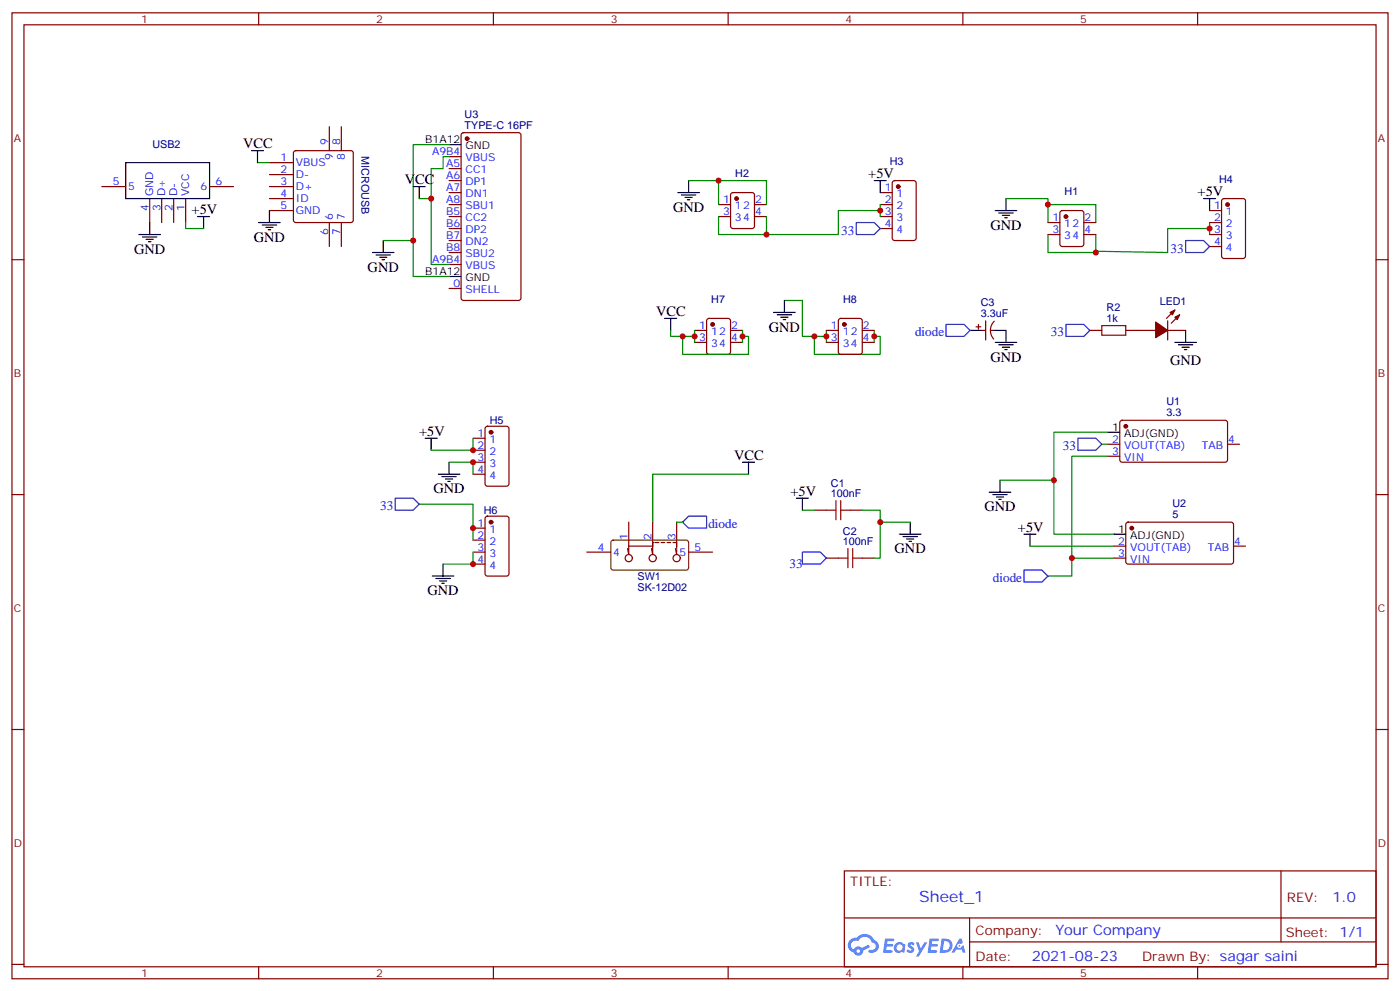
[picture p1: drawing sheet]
<svg xmlns="http://www.w3.org/2000/svg" width="412mm" height="292mm" viewBox="0 0 412 292" stroke-linecap="round" stroke-linejoin="round" font-family="sans-serif">
<g fill="none" stroke="#870000" stroke-width=".35">
<path d="M3.5 3.8h405.4v284.3h-405.4zM7.1 7.3h398.2v277.3h-398.2zM76.2 3.8v3.5M145.3 3.8v3.5M214.5 3.8v3.5M283.6 3.8v3.5M352.8 3.8v3.5M3.5 76.4h3.6M405.3 76.4h3.6M3.5 145.6h3.6M405.3 145.6h3.6M3.5 214.7h3.6"/>
<path d="M405.3 214.7h3.6M248.7 256.4h156.6v28.2h-156.6zM377.3 256.4v20.9M248.7 270.2h156.5M285.6 277.3h119.6M285.6 270.2v14.1M3.5 283.9h3.6M76.2 284.6v3.5M145.3 284.6v3.5M214.5 284.6v3.5M283.6 284.6v3.5M352.8 284.6v3.5"/>
<path d="M405.3 283.9h3.6"/>
</g>
<g fill="#5487ff">
<path d="M267.7 277.5a1.22 1.22 0 0 1 1.7 .3l-.4 .6a.47 .47 0 0 0-.3-.4 .47 .47 0 0 0-.5 .2l.1 .2a1.14 1.14 0 0 1 .8 1.7 1.14 1.14 0 0 1-1.9 0l-.2-.2 .5-.5 .7 .4a.29 .29 0 0 0 .3-.2 .29 .29 0 0 0-.2-.4 1.04 1.04 0 0 1-.6-1.7z"/>
<path d="M260.7 276.3h2.4l.3 .2-.2 .5h-1.8l-.1 .9h1.5l.3 .4-.3 .3h-1.6l-.2 1.1 1.7 .1 .2 .3-.2 .3h-2.6z"/>
<path d="M273.8 276.3h2.4l.3 .2-.1 .5h-1.8l-.2 .9h1.6l.3 .4-.4 .3h-1.6l-.1 1.1 1.7 .1 .2 .3-.2 .3h-2.6z"/>
<path d="M282.6 276.3h.7l.3 1.2-.6 .4a.69 .69 0 0 0-1 .2 .69 .69 0 0 0 .4 1 .69 .69 0 0 0 .9-.6l.5-.3 .6 2.2h-.8l-.2-.8h-1.8l-.5 .8h-.8z"/>
<path d="M269.8 277.4h.8l.6 1.8 1.1-1.8h.9l-2.6 4.2h-.8l.9-1.6z"/>
<path d="M277.4 276.3l-.6 4.1h1.3a2.11 2.11 0 0 0 2.5-2.1 2.11 2.11 0 0 0-2.5-2zM278.1 277a1.39 1.39 0 0 1 1.7 1.4 1.39 1.39 0 0 1-1.8 1.3h-.3z"/>
<path d="M263.7 277.9a1.54 1.54 0 0 0-.1 2.2 1.54 1.54 0 0 0 2.2 .1l.6 .2 .3-2.3-.2-.2h-.4a1.49 1.49 0 0 0-2.4 0zM264 278.9a.94 .94 0 0 1 1.8 0 .94 .94 0 0 1-1.8 0z"/>
<path d="M250.4 276.7a2.18 2.18 0 0 0 1.1 3.7 1.44 1.44 0 0 0 1.6 .9 1.44 1.44 0 0 0 1.2-1.5l2-1-.5-.7-1.9 .9a1.47 1.47 0 0 0-2.4 .5 1.39 1.39 0 0 1-.7-2 1.39 1.39 0 0 1 2-.4 2.12 2.12 0 0 1 2.2-1.3 2.12 2.12 0 0 1 1.9 1.7 1.14 1.14 0 0 1 1.1 1.4 1.14 1.14 0 0 1-1.7 .7 .43 .43 0 0 0-.5 .4 .43 .43 0 0 0 .4 .5 1.98 1.98 0 0 0 2.5-1.3 1.98 1.98 0 0 0-1.2-2.5 3.1 3.1 0 0 0-5.3-.7l-.9 .1zM252.3 280a.55 .55 0 0 1 1.1 0 .55 .55 0 0 1-1.1 0z"/>
<circle cx="282.6" cy="278.4" r=".26"/>
</g>
<g fill="none" stroke="#870000" stroke-width=".35">
<path d="M97 37.3v7M100.5 37.3v7M136.1 39.3l.4-.2h16.3l.6 .4 .1 48.2-.5 .7h-16.5l-.6-.4-.1-48.2zM30 54.9h7M44.1 58.5v7M47.6 58.5v7M51.2 58.5v7M54.7 58.5v7M61.7 54.9h7.1M79.4 47.9h7M79.4 51.4h7M79.4 54.9h7"/>
<path d="M79.4 58.5h7M86.7 44.6l.4-.3h16.3l.5 .3 .2 .4v19.8l-.3 .5-.4 .2h-16.3l-.5-.2-.2-.5v-19.8zM132.3 46.1h3.5M132.3 49.6h3.5M132.3 53.2h3.5M132.3 56.7h3.5M215.4 56.9l.5-.2h5.6l.7 .4v9.5l-.4 .6-5.9 .1-.7-.5v-9.4zM259.3 56.7h3.5M263.1 53.4l.4-.2h5.7l.6 .4 .1 16.5-.5 .6-5.9 .1-.6-.5-.1-16.4zM360.1 58.7l.4-.2h5.7l.6 .4 .1 16.5-.5 .6-5.9 .1-.6-.5-.1-16.4zM79.4 62h7M97 65.5v7.1"/>
<path d="M100.5 65.5v7.1M132.3 60.2h3.5M132.3 63.7h3.5M132.3 67.3h3.5M132.3 70.8h3.5M132.3 74.3h3.5M132.3 77.9h3.5M211.7 60.2h3.5M211.7 63.7h3.5M222.2 60.2h3.6M222.2 63.7h3.6M259.3 60.2h3.5"/>
<path d="M259.3 63.7h3.5M259.3 67.3h3.5M308.7 65.5h3.5M308.7 69h3.5M312.4 62.2l.5-.2h5.7l.6 .4 .1 9.5-.5 .6-5.9 .1-.6-.5-.1-9.4zM319.3 65.5h3.5M319.3 69h3.5M356.3 62h3.5M356.3 65.5h3.5M356.3 69h3.5M356.3 72.6h3.5M132.3 84.9h3.5"/>
<path d="M204.6 97.3h3.5M208.4 93.9l.4-.2h5.7l.6 .5 .1 9.4-.5 .7h-5.9l-.6-.4-.1-9.5zM215.2 97.3h3.5M243.4 97.3h3.5M247.2 93.9l.4-.2h5.7l.6 .5 .1 9.4-.5 .7h-5.9l-.6-.4-.1-9.5zM254 97.3h3.5M287.5 96.2h1.4M288.2 95.5v1.4M289.3 97.3h1M290.3 94.4v5.7M291.7 97.3h1.1M292.9 94.6a3.8 3.8 0 0 0-.2 5.2"/>
<path d="M321 97.3h3.6M331.6 97.3h8.8M344 97.3h5.2M344 94.4v5.7M346.1 91.3l-2.5 2.4M347.5 92.7l-2.5 2.4M204.6 100.8h3.5M215.2 100.8h3.5M243.4 100.8h3.5M254 100.8h3.5M139.3 129h3.6M139.3 132.5h3.6"/>
<path d="M139.3 136.1h3.6M139.3 139.6h3.6M143.1 125.7l.5-.2h5.6l.7 .4v16.5l-.4 .7h-5.9l-.7-.4v-16.5zM326.3 130.8h3.5M326.3 134.3h3.5M330.1 123.9l.5-.2 30.6 .1 .4 .6-.1 11.2-.6 .5-30.6-.1-.5-.6v-11zM361.6 130.8h3.5M139.3 155.5h3.6M139.3 159h3.6M143.1 152.1l.5-.2h5.6l.7 .5v16.5l-.4 .6-5.9 .1-.7-.5v-16.5zM185.2 153.7v7.1M192.3 153.7v7.1v-1.1h.3"/>
<path d="M193 159.7h1M194.7 159.7h1.1M196.5 159.7h1.1M198.3 159.7h1v1.1M199.3 153.7v7.8M239.9 150.2h3.5M250.5 150.2h3.5M331.8 153.9l.5-.2 30.6 .1 .5 .6-.1 11.2-.6 .5-30.7-.1-.4-.7v-10.9zM139.3 162.5h3.6M139.3 166.1h3.6M172.9 162.5h7M185.2 160.8v2.4l-.3-1.7"/>
<path d="M185.2 160.8h7.1v2.4l-.4-1.7M199 161.5l.3 1.7v-.3M199.3 161.8v.7M202.8 162.5h7.1M243.4 164.3h3.5M254 164.3h3.5M328.1 160.8h3.5M328.1 164.3h3.5M363.4 160.8h3.5"/>
<circle cx="185.2" cy="164.3" r="1.06"/>
<circle cx="192.3" cy="164.3" r="1.06"/>
<circle cx="199.3" cy="164.3" r="1.06"/>
</g>
<g fill="none" stroke="#000" stroke-width=".35">
<path d="M37 47.9h24.7v10.6h-24.7zM74.1 44.3h3.5M75.8 44.3v3.6M121.7 54.9h3.5M123.5 54.9v3.6M132.3 42.6h3.5M199.7 56.7h6.3M200.7 57.4h4.3M201.8 58.1h2.1M202.5 58.8h.7M202.8 53.2v3.5M257.5 53.2h3.6"/>
<path d="M259.3 53.2v3.5M296.3 58.5v3.5M354.5 58.5h3.6M356.3 58.5v3.5M40.9 69h6.4M42 69.7h4.2M43 70.4h2.2M43.7 71.2h.7M44.1 65.5v3.5M58.2 63.7h3.5M60 63.7v3.6M76.2 65.5h6.3"/>
<path d="M77.3 66.2h4.2M78.3 66.9h2.1M79 67.6h.7M79.4 62v3.5M109.7 74.3h6.4M110.8 75h4.2M111.8 75.7h2.1M112.5 76.4h.7M112.9 70.8v3.5M293.2 62h6.3M294.2 62.7h4.2M295.3 63.4h2.1"/>
<path d="M296 64.1h.7M132.3 81.4h3.5M195.8 93.7h3.5M197.6 93.7v3.6M227.9 92h6.3M229 92.7h4.2M230 93.4h2.1M230.7 94.1h.7M231.1 88.4v3.6M285.8 97.3h3.5M292.8 97.3h3.5v3.5M349.2 97.3v3.5"/>
<path d="M293.2 100.8h6.3M294.2 101.5h4.2M295.3 102.2h2.1M296 102.9h.7M346.1 100.8h6.3M347.1 101.5h4.3M348.2 102.2h2.1M348.9 102.9h.7M125.2 129h3.6M127 129v3.5M129.1 139.6h6.4M132.3 136.1v3.5"/>
<path d="M218.7 136.1h3.5M220.5 136.1v3.5M326.3 127.2h3.5M130.2 140.3h4.2M131.2 141h2.1M131.9 141.7h.7M234.6 146.6h3.5M236.4 146.6v3.6M264.9 157.2h6.4M266 157.9h4.2M267.1 158.6h2.1M267.8 159.3h.7"/>
<path d="M268.1 153.7v3.5M291.4 144.9h6.3M292.5 145.6h4.2M293.5 146.3h2.1M294.2 147h.7M294.6 141.4v3.5M301.6 157.2h3.6M303.4 157.2v3.6M328.1 157.2h3.5M127.4 169.6h6.3M128.4 170.3h4.2M129.5 171h2.1"/>
<path d="M130.2 171.7h.7M130.5 166.1v3.5"/>
</g>
<g fill="#870000" stroke="#870000" stroke-width=".35">
<path d="M346.1 93.4l1.4-.7-.7 1.4z"/>
<path d="M344.7 92l1.4-.7-.7 1.4z"/>
<path d="M340.4 94.8l3.6 2.5-3.6 2.1z"/>
<circle cx="331.6" cy="125.5" r=".53"/>
<circle cx="333.4" cy="155.5" r=".53"/>
<circle cx="137.6" cy="40.8" r=".53"/>
<circle cx="264.6" cy="54.9" r=".53"/>
<circle cx="217" cy="58.5" r=".53"/>
<circle cx="314" cy="63.7" r=".53"/>
<circle cx="361.6" cy="60.2" r=".53"/>
<circle cx="144.6" cy="127.2" r=".53"/>
<circle cx="144.6" cy="153.7" r=".53"/>
<circle cx="209.9" cy="95.5" r=".53"/>
<circle cx="248.7" cy="95.5" r=".53"/>
</g>
<g fill="none" stroke="#008700" stroke-width=".35">
<path d="M75.8 47.9h3.6M123.5 58.5h3.5M132.3 42.6h-10.6v38.8h10.6M132.3 46.1h-1.8v3.5h-3.5v28.3h5.3M202.8 53.2h8.9M296.3 58.5h12.4v1.7M54.7 65.5v1.8h5.3M112.9 70.8h8.8M211.7 63.7v5.3h14.1v-5.3M211.7 60.2v-7h14.1v7M259.3 62h-12.4v7h-21.1M259.3 60.2v3.5"/>
<path d="M308.7 69v5.3h14.1v-5.3M308.7 65.5v-5.3h14.1v5.3M356.3 67.3h-12.3v7l-21.3-.3 .1 .3M356.3 65.5v3.5M197.6 97.3v1.7h3.5M204.6 99h-3.5v5.3h19.4v-5.3h-1.8M204.6 97.3v3.5M218.7 97.3v3.5M231.1 88.4h5.3v10.6h3.5M243.4 99h-3.5v5.3h19.4v-5.3h-1.8M243.4 97.3v3.5M257.5 97.3v3.5"/>
<path d="M132.3 136.1h7v3.5M139.3 129v3.5h-12.3M220.5 139.6h-28.2v14.1M324.6 130.8h1.7M326.3 127.2h-15.9v30h17.7M326.3 134.3h-10.6v30h12.4M123.5 148.4h15.8v10.6M199.3 153.7h1.8M236.4 150.2h3.5M254 150.2h5.3v14.1h-1.8M259.3 153.7h8.8M294.6 141.4h15.8"/>
<path d="M139.3 162.5v3.6h-8.8M303.4 160.8h24.7M315.7 164.3v5.3h-7"/>
</g>
<path d="M252.2 65.5h5.3l1.8 1.8-1.8 1.7h-5.3zM349.2 70.8h5.3l1.8 1.8-1.8 1.7h-5.3zM278.7 95.5h5.3l1.8 1.8-1.8 1.7h-5.3zM314 95.5h5.3l1.7 1.8-1.7 1.7h-5.3zM317.5 129h5.3l1.8 1.8-1.8 1.7h-5.3zM116.4 146.6h5.3l1.8 1.8-1.8 1.8h-5.3zM202.8 151.9h5.3v3.6h-5.3l-1.7-1.8zM236.4 162.5h5.3l1.7 1.8-1.7 1.8h-5.3zM301.6 167.8h5.3l1.8 1.8-1.8 1.7h-5.3z" fill="none" stroke="#00f" stroke-width=".35"/>
<path d="M324.6 95.8h7v2.9h-7zM243.4 150.2h2.8M246.2 147.4v5.6M247.6 150.2h2.9M247.6 147.4v5.6M246.9 164.3h2.9M249.8 161.5v5.6M251.2 164.3h2.8M251.2 161.5v5.6" fill="none" stroke="#a10000" stroke-width=".35"/>
<path d="M180.2 159.2l.4-.2 21.8 .1 .4 .6v7.7l-.7 .4h-21.8l-.4-.7v-7.4z" fill="none" stroke="#630" stroke-width=".35"/>
<g fill="#c00">
<circle cx="310.4" cy="141.4" r=".88"/>
<circle cx="315.7" cy="164.3" r=".88"/>
<circle cx="121.7" cy="70.8" r=".88"/>
<circle cx="225.8" cy="69" r=".88"/>
<circle cx="259.3" cy="62" r=".88"/>
<circle cx="356.3" cy="67.3" r=".88"/>
<circle cx="322.8" cy="74.3" r=".88"/>
<circle cx="259.3" cy="153.7" r=".88"/>
<circle cx="139.3" cy="155.5" r=".88"/>
<circle cx="139.3" cy="132.5" r=".88"/>
<circle cx="139.3" cy="136.1" r=".88"/>
<circle cx="139.3" cy="166.1" r=".88"/>
<circle cx="127" cy="58.5" r=".88"/>
<circle cx="204.6" cy="99" r=".88"/>
<circle cx="218.7" cy="99" r=".88"/>
<circle cx="201.1" cy="99" r=".88"/>
<circle cx="239.9" cy="99" r=".88"/>
<circle cx="257.5" cy="99" r=".88"/>
<circle cx="243.4" cy="99" r=".88"/>
<circle cx="308.7" cy="60.2" r=".88"/>
<circle cx="211.7" cy="53.2" r=".88"/>
</g>
<text font-size="4.6" fill="#00f" x="270.8" y="265.4">Sheet_1</text>
<g font-size="4.2">
<text x="71.6" y="43.6">VCC</text>
<text x="255.8" y="52.5">+5V</text>
<text x="119.2" y="54.2">VCC</text>
<text x="352.8" y="57.7">+5V</text>
<text x="56.4" y="63">+5V</text>
<text x="198.3" y="62.3">GND</text>
<text x="74.8" y="71.2">GND</text>
<text x="291.7" y="67.6">GND</text>
<text x="39.5" y="74.7">GND</text>
<text x="108.3" y="80">GND</text>
<text x="193.3" y="93">VCC</text>
<text x="226.5" y="97.6">GND</text>
<text x="291.7" y="106.4">GND</text>
<text x="344.7" y="107.5">GND</text>
<text x="123.5" y="128.3">+5V</text>
<text x="216.3" y="135.4">VCC</text>
<text x="127.7" y="145.2">GND</text>
<text x="232.8" y="145.9">+5V</text>
<text x="290" y="150.5">GND</text>
<text x="299.9" y="156.5">+5V</text>
<text x="263.5" y="162.9">GND</text>
<text x="125.9" y="175.2">GND</text>
</g>
<g font-size="4.2" fill="#00f">
<text x="392.5" y="265.6">1.0</text>
<text x="310.9" y="275.2">Your Company</text>
<text x="304" y="283">2021-08-23</text>
</g>
<g font-size="3.9" fill="#00f">
<text x="247.8" y="69">33</text>
<text x="344.8" y="74.3">33</text>
<text x="269.6" y="99">diode</text>
<text x="309.6" y="99">33</text>
<text x="313.1" y="132.5">33</text>
<text x="112" y="150.2">33</text>
<text x="208.7" y="155.5">diode</text>
<text x="232.6" y="167.3">33</text>
<text x="292.5" y="171.3">diode</text>
</g>
<g font-size="3.9" fill="#800">
<text x="250.5" y="260.9">TITLE:</text>
<text x="379.1" y="265.6">REV:</text>
<text x="287.4" y="275.1">Company:</text>
<text x="378.7" y="275.8">Sheet: 1/1</text>
<text x="287.4" y="282.8">Date:</text>
<text x="336.4" y="282.9">Drawn By: sagar saini</text>
</g>
<g font-size="3.2" fill="#800">
<text x="41.6" y="6.8">1</text>
<text x="110.8" y="6.8">2</text>
<text x="179.9" y="6.8">3</text>
<text x="249.1" y="6.8">4</text>
<text x="318.2" y="6.8">5</text>
<text x="4.1" y="41.9">A</text>
<text x="405.9" y="41.9">A</text>
<text x="4.1" y="111">B</text>
<text x="405.9" y="111">B</text>
<text x="4.1" y="180.2">C</text>
<text x="405.9" y="180.2">C</text>
<text x="4.1" y="249.3">D</text>
<text x="405.9" y="249.3">D</text>
<text x="41.6" y="287.6">1</text>
<text x="110.8" y="287.6">2</text>
<text x="179.9" y="287.6">3</text>
<text x="249.1" y="287.6">4</text>
<text x="318.2" y="287.6">5</text>
</g>
<g font-size="3.2" fill="#000080">
<text x="136.9" y="34.8">U3</text>
<text x="136.9" y="38">TYPE-C 16PF</text>
<text x="44.9" y="43.6">USB2</text>
<text x="106.5" y="46.1" transform="rotate(90 106.5 46.1)">MICROUSB</text>
<text x="216.6" y="52.2">H2</text>
<text x="262.1" y="48.7">H3</text>
<text x="359.1" y="54">H4</text>
<text x="313.6" y="57.5">H1</text>
<text x="209.5" y="89.2">H7</text>
<text x="248.3" y="89.2">H8</text>
<text x="341.6" y="89.7">LED1</text>
<text x="288.9" y="93.4">3.3uF</text>
<text x="288.9" y="90.2">C3</text>
<text x="326" y="94.8">1k</text>
<text x="326" y="91.6">R2</text>
<text x="343.6" y="119.2">U1</text>
<text x="144.3" y="124.8">H5</text>
<text x="343.6" y="122.4">3.3</text>
<text x="244.8" y="143.3">C1</text>
<text x="244.8" y="146.3">100nF</text>
<text x="345.4" y="149.2">U2</text>
<text x="142.5" y="151.3">H6</text>
<text x="345.4" y="152.4">5</text>
<text x="248.3" y="160.4">100nF</text>
<text x="248.3" y="157.4">C2</text>
<text x="187.8" y="170.8">SW1</text>
<text x="187.8" y="174.1">SK-12D02</text>
</g>
<g font-size="3.2" fill="#00f">
<text x="82.6" y="47.5">1</text>
<text x="96.7" y="42.6" transform="rotate(-90 96.7 42.6)">9</text>
<text x="98.1" y="47.1" transform="rotate(-90 98.1 47.1)">9</text>
<text x="100.2" y="42.6" transform="rotate(-90 100.2 42.6)">8</text>
<text x="101.6" y="47.1" transform="rotate(-90 101.6 47.1)">8</text>
<text x="127.3" y="45.8">A9B4</text>
<text x="137.1" y="47.5">VBUS</text>
<text x="82.6" y="51">2</text>
<text x="87.1" y="48.9">VBUS</text>
<text x="87.1" y="52.5">D-</text>
<text x="131.5" y="49.3">A5</text>
<text x="131.5" y="52.8">A6</text>
<text x="137.1" y="51">CC1</text>
<text x="33.3" y="54.6">5</text>
<text x="37.7" y="56">5</text>
<text x="45.2" y="57.7" transform="rotate(-90 45.2 57.7)">GND</text>
<text x="48.7" y="57.7" transform="rotate(-90 48.7 57.7)">D+</text>
<text x="52.2" y="57.7" transform="rotate(-90 52.2 57.7)">D-</text>
<text x="55.7" y="57.7" transform="rotate(-90 55.7 57.7)">VCC</text>
<text x="59" y="56">6</text>
<text x="63.5" y="54.6">6</text>
<text x="82.6" y="54.6">3</text>
<text x="82.6" y="58.1">4</text>
<text x="87.1" y="56">D+</text>
<text x="87.1" y="59.5">ID</text>
<text x="131.5" y="56.3">A7</text>
<text x="131.5" y="59.9">A8</text>
<text x="137.1" y="54.6">DP1</text>
<text x="137.1" y="58.1">DN1</text>
<text x="213" y="59.9">1</text>
<text x="222.4" y="59.9">2</text>
<text x="260.6" y="56.3">1</text>
<text x="260.6" y="59.9">2</text>
<text x="264.1" y="58.1">1</text>
<text x="43.7" y="62.2" transform="rotate(-90 43.7 62.2)">4</text>
<text x="47.3" y="62.2" transform="rotate(-90 47.3 62.2)">3</text>
<text x="50.8" y="62.2" transform="rotate(-90 50.8 62.2)">2</text>
<text x="54.3" y="62.2" transform="rotate(-90 54.3 62.2)">1</text>
<text x="82.6" y="61.6">5</text>
<text x="87.1" y="63">GND</text>
<text x="98.1" y="64.8" transform="rotate(-90 98.1 64.8)">6</text>
<text x="101.6" y="64.8" transform="rotate(-90 101.6 64.8)">7</text>
<text x="131.5" y="63.4">B5</text>
<text x="137.1" y="61.6">SBU1</text>
<text x="137.1" y="65.2">CC2</text>
<text x="213" y="63.4">3</text>
<text x="216.5" y="61.6">12</text>
<text x="216.5" y="65.2">34</text>
<text x="222.4" y="63.4">4</text>
<text x="260.6" y="63.4">3</text>
<text x="264.1" y="61.6">2</text>
<text x="264.1" y="65.2">3</text>
<text x="310" y="65.2">1</text>
<text x="319.4" y="65.2">2</text>
<text x="357.6" y="61.6">1</text>
<text x="357.6" y="65.2">2</text>
<text x="361.1" y="63.4">1</text>
<text x="96.7" y="69.3" transform="rotate(-90 96.7 69.3)">6</text>
<text x="100.2" y="69.3" transform="rotate(-90 100.2 69.3)">7</text>
<text x="131.5" y="66.9">B6</text>
<text x="131.5" y="70.4">B7</text>
<text x="137.1" y="68.7">DP2</text>
<text x="260.6" y="66.9">4</text>
<text x="264.1" y="68.7">4</text>
<text x="310" y="68.7">3</text>
<text x="313.5" y="66.9">12</text>
<text x="313.5" y="70.4">34</text>
<text x="319.4" y="68.7">4</text>
<text x="357.6" y="68.7">3</text>
<text x="361.1" y="66.9">2</text>
<text x="361.1" y="70.4">3</text>
<text x="127.3" y="77.5">A9B4</text>
<text x="131.5" y="74">B8</text>
<text x="137.1" y="72.2">DN2</text>
<text x="137.1" y="75.7">SBU2</text>
<text x="357.6" y="72.2">4</text>
<text x="361.1" y="74">4</text>
<text x="137.1" y="79.3">VBUS</text>
<text x="133.6" y="84.6">0</text>
<text x="137.1" y="86.3">SHELL</text>
<text x="205.9" y="96.9">1</text>
<text x="205.9" y="100.4">3</text>
<text x="209.4" y="98.7">12</text>
<text x="215.4" y="100.4">4</text>
<text x="215.4" y="96.9">2</text>
<text x="244.8" y="96.9">1</text>
<text x="244.8" y="100.4">3</text>
<text x="248.2" y="98.7">12</text>
<text x="254.2" y="100.4">4</text>
<text x="254.2" y="96.9">2</text>
<text x="209.4" y="102.2">34</text>
<text x="248.2" y="102.2">34</text>
<text x="140.7" y="128.7">1</text>
<text x="144.2" y="130.4">1</text>
<text x="327.7" y="130.4">2</text>
<text x="361.8" y="130.4">4</text>
<text x="140.7" y="132.2">2</text>
<text x="140.7" y="135.7">3</text>
<text x="144.2" y="133.9">2</text>
<text x="144.2" y="137.5">3</text>
<text x="327.7" y="133.9">3</text>
<text x="331.2" y="132.2">VOUT(TAB)</text>
<text x="331.2" y="135.7">VIN</text>
<text x="354" y="132.2">TAB</text>
<text x="140.7" y="139.2">4</text>
<text x="144.2" y="141">4</text>
<text x="140.7" y="155.1">1</text>
<text x="140.7" y="158.6">2</text>
<text x="144.2" y="156.9">1</text>
<text x="144.2" y="160.4">2</text>
<text x="184.9" y="159" transform="rotate(-90 184.9 159)">1</text>
<text x="191.9" y="159" transform="rotate(-90 191.9 159)">2</text>
<text x="199" y="159" transform="rotate(-90 199 159)">3</text>
<text x="329.4" y="160.4">2</text>
<text x="363.5" y="160.4">4</text>
<text x="140.7" y="162.2">3</text>
<text x="140.7" y="165.7">4</text>
<text x="144.2" y="163.9">3</text>
<text x="144.2" y="167.5">4</text>
<text x="176.1" y="162.2">4</text>
<text x="180.6" y="163.6">4</text>
<text x="200.1" y="163.6">5</text>
<text x="204.6" y="162.2">5</text>
<text x="329.4" y="163.9">3</text>
<text x="332.9" y="162.2">VOUT(TAB)</text>
<text x="332.9" y="165.7">VIN</text>
<text x="355.8" y="162.2">TAB</text>
</g>
<g font-size="3.2">
<text x="125.3" y="42.2">B1A12</text>
<text x="137.1" y="44">GND</text>
<text x="125.3" y="81">B1A12</text>
<text x="137.1" y="82.8">GND</text>
<text x="327.7" y="126.9">1</text>
<text x="331.2" y="128.7">ADJ(GND)</text>
<text x="329.4" y="156.9">1</text>
<text x="332.9" y="158.6">ADJ(GND)</text>
</g>
</svg>
